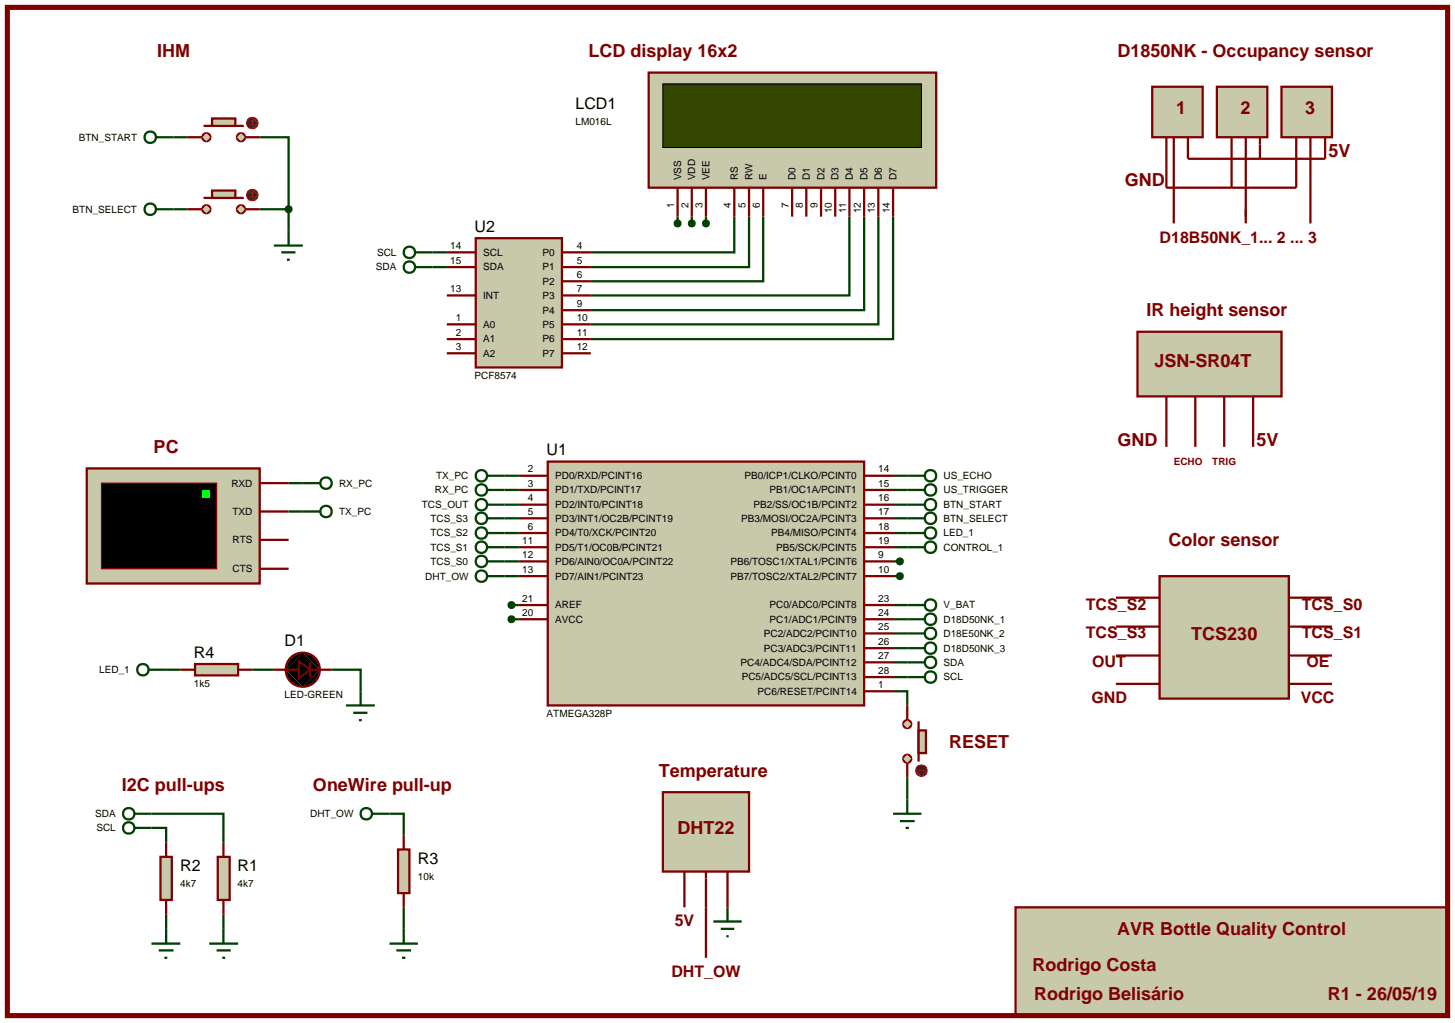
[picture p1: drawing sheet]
<svg xmlns="http://www.w3.org/2000/svg" width="257mm" height="180mm" viewBox="0 0 257 180" stroke-linecap="round" stroke-linejoin="round" font-family="sans-serif">
<g fill="none" stroke="#004000" stroke-width=".4">
<path d="M30.6 24.2h2.5M30.6 36.9h2.5M45.8 24.2h5.1v12.7M45.8 36.9h5.1M50.9 36.9v3.8M119.5 38.2v1.2M122 38.2v1.2M124.5 38.2v1.2M129.5 38.2v6.3h-25.3M132.1 38.2v8.9h-27.9M134.6 38.2v11.4h-30.4M149.8 38.2v13.9h-45.6"/>
<path d="M152.4 38.2v16.5h-48.2M154.9 38.2v19h-50.7M157.5 38.2v21.6h-53.3M76.3 44.5h2.5M76.3 47.1h2.5M50.9 85.2h2.5M50.9 90.2h2.5M89 83.9h2.5M89 86.4h2.5M89 89h2.5M89 91.4h2.5M89 94h2.5"/>
<path d="M89 96.5h2.5M89 99h2.5M157.5 83.9h2.5M157.5 86.4h2.5M157.5 89h2.5M157.5 91.4h2.5M157.5 94h2.5M157.5 96.5h2.5M157.5 99h1.2M29.3 118.1h2.5M44.5 118.1h3.8M58.5 118.1h5.1v3.8"/>
<path d="M89 101.6h2.5M90.2 106.7h1.3M90.2 109.2h1.3M157.5 101.6h1.2M157.5 119.4h2.5M157.5 116.8h2.5M157.5 106.7h2.5M157.5 109.2h2.5M157.5 111.7h2.5M157.5 114.3h2.5M157.5 121.9h2.5v2.5M160 137.1v3.9"/>
<path d="M26.7 146h2.6v2.6M26.7 143.5h12.7v5.1M68.7 143.5h2.5v3.8M71.2 160v3.8M29.3 161.3v2.5M39.4 161.3v2.5"/>
</g>
<path d="M96.6 81.4h55.8v43h-55.8z" fill="#c8c8aa" stroke="#800000" stroke-width=".4"/>
<g fill="none" stroke="#800000" stroke-width=".4">
<path d="M91.5 83.9h5.1M91.5 86.4h5.1M91.5 91.4h5.1M91.5 89h5.1M91.5 99h5.1M91.5 96.5h5.1M91.5 94h5.1M152.4 83.9h5.1M152.4 86.4h5.1M152.4 91.4h5.1M152.4 89h5.1M152.4 99h5.1"/>
<path d="M152.4 96.5h5.1M152.4 94h5.1M91.5 101.6h5.1M91.5 109.2h5.1M91.5 106.7h5.1M152.4 101.6h5.1M152.4 119.4h5.1M152.4 116.8h5.1M152.4 114.3h5.1M152.4 111.7h5.1M152.4 109.2h5.1M152.4 106.7h5.1"/>
<path d="M152.4 121.9h5.1"/>
</g>
<g fill="none" stroke="#004000" stroke-width=".4">
<path d="M85.9 83.9h3.1M85.9 86.4h3.1M85.9 89h3.1M85.9 91.4h3.1M85.9 94h3.1M85.9 96.5h3.1M85.9 99h3.1M85.9 101.6h3.1M160 119.4h3M160 116.8h3"/>
<circle cx="84.9" cy="96.5" r="1.01"/>
<circle cx="84.9" cy="99" r="1.01"/>
<circle cx="84.9" cy="86.4" r="1.01"/>
<circle cx="84.9" cy="89" r="1.01"/>
<circle cx="84.9" cy="94" r="1.01"/>
<circle cx="84.9" cy="91.4" r="1.01"/>
<circle cx="84.9" cy="83.9" r="1.01"/>
<circle cx="84.9" cy="101.6" r="1.01"/>
<circle cx="164.1" cy="116.8" r="1.01"/>
<circle cx="164.1" cy="119.4" r="1.01"/>
</g>
<g fill="#c8c8aa" stroke="#800000" stroke-width=".4">
<path d="M159.5 133.3l.5-.2-.7 .7zM160 133.1a.68 .68 0 0 1 .7 .7zM160 134.5l.7-.7a.68 .68 0 0 1-.7 .7zM159.3 133.8l.7 .7a.68 .68 0 0 1-.7-.7z"/>
<path d="M159.5 127.2l.5-.2-.7 .7zM160 127a.68 .68 0 0 1 .7 .7zM160 128.4l.7-.7a.68 .68 0 0 1-.7 .7zM159.3 127.7l.7 .7a.68 .68 0 0 1-.7-.7z"/>
</g>
<g fill="#c8c8aa">
<path d="M160 133.1l.7 .7-.7 .7-.7-.7z"/>
<path d="M159.3 127.7l.7-.7 .7 .7-.7 .7z"/>
</g>
<path d="M162 127.2v7.1" fill="none" stroke="#800000" stroke-width=".4"/>
<path d="M162 128.8h1.3v4h-1.3z" fill="#c8c8aa" stroke="#800000" stroke-width=".4"/>
<path d="M160 124.4v2.6M160 134.6v2.5" fill="none" stroke="#800000" stroke-width=".4"/>
<path d="M161.8 135.2l.7-.3-1 1zM162.5 134.9a.94 .94 0 0 1 1 1zM163.5 135.9a.94 .94 0 0 1-1 1zM161.5 135.9l1 1a.94 .94 0 0 1-1-1z" fill="#400000" stroke="#f00" stroke-width=".2"/>
<path d="M161.5 135.9l1-1 1 1-1 1z" fill="#400000"/>
<path d="M162 135.9h1M162 135.9l.3 .2M162.3 135.6l-.3 .3M162.8 135.6l.2 .3M163 135.9l-.2 .2" fill="none" stroke="#f00" stroke-width=".2"/>
<g fill="none" stroke="#004000" stroke-width=".4">
<path d="M160 91.4h3M160 94h3M160 96.5h3M160 89h3M160 86.4h3M160 83.9h3M160 106.7h3M157.5 143.5h5M158.7 144.8h2.6M159.7 146h.6M160 141v2.5"/>
<circle cx="164.1" cy="86.4" r="1.01"/>
<circle cx="164.1" cy="89" r="1.01"/>
<circle cx="164.1" cy="83.9" r="1.01"/>
<circle cx="164.1" cy="91.4" r="1.01"/>
<circle cx="164.1" cy="94" r="1.01"/>
<circle cx="164.1" cy="96.5" r="1.01"/>
<circle cx="164.1" cy="106.7" r="1.01"/>
</g>
<path d="M89.9 106.3l.3-.1-.5 .5zM90.2 106.2l.4 .2 .1 .3zM90.7 106.7l-.2 .4-.3 .1zM89.7 106.7l.5 .5-.3-.1z" fill="#004000" stroke="#004000" stroke-width=".4"/>
<path d="M90.2 106.2l.5 .5-.5 .5-.5-.5z" fill="#004000"/>
<path d="M89.9 108.8l.3-.1-.5 .5zM90.2 108.7l.3 .1 .2 .4zM90.7 109.2l-.1 .3-.4 .2zM89.7 109.2l.5 .5-.4-.2z" fill="#004000" stroke="#004000" stroke-width=".4"/>
<path d="M90.2 108.7l.5 .5-.5 .5-.5-.5z" fill="#004000"/>
<path d="M158.3 98.7l.4-.2-.5 .5zM158.7 98.5l.4 .2 .1 .3zM158.7 99.5l.5-.5-.2 .4zM158.2 99l.5 .5-.3-.1z" fill="#004000" stroke="#004000" stroke-width=".4"/>
<path d="M158.2 99l.5-.5 .5 .5-.5 .5z" fill="#004000"/>
<path d="M158.4 101.2l.3-.1-.5 .5zM158.7 101.1l.3 .1 .2 .4zM158.7 102.1l.5-.5-.2 .4zM158.2 101.6l.5 .5-.3-.1z" fill="#004000" stroke="#004000" stroke-width=".4"/>
<path d="M158.7 101.1l.5 .5-.5 .5-.5-.5z" fill="#004000"/>
<g fill="none" stroke="#004000" stroke-width=".4">
<path d="M160 109.2h3M160 111.7h3M160 114.3h3"/>
<circle cx="164.1" cy="109.2" r="1.01"/>
<circle cx="164.1" cy="111.7" r="1.01"/>
<circle cx="164.1" cy="114.3" r="1.01"/>
</g>
<path d="M38.4 151.1h2.1v7.6h-2.1z" fill="#c8c8aa" stroke="#800000" stroke-width=".4"/>
<path d="M39.4 148.6v2.5M39.4 158.7v2.6" fill="none" stroke="#800000" stroke-width=".4"/>
<path d="M28.3 151.1h2v7.6h-2z" fill="#c8c8aa" stroke="#800000" stroke-width=".4"/>
<path d="M29.3 148.6v2.5M29.3 158.7v2.6" fill="none" stroke="#800000" stroke-width=".4"/>
<g fill="none" stroke="#004000" stroke-width=".4">
<path d="M23.7 146h3M23.7 143.5h3M65.6 143.5h3.1M26.7 166.4h5.1M28 167.6h2.6M29 168.9h.5M29.3 163.8v2.6M36.9 166.4h5.1M38.2 167.6h2.5M39.2 168.9h.5M39.4 163.8v2.6"/>
<circle cx="22.7" cy="146" r="1.01"/>
<circle cx="22.7" cy="143.5" r="1.01"/>
<circle cx="64.6" cy="143.5" r="1.01"/>
</g>
<path d="M70.2 149.8h2v7.7h-2z" fill="#c8c8aa" stroke="#800000" stroke-width=".4"/>
<path d="M71.2 147.3v2.5M71.2 157.5v2.5" fill="none" stroke="#800000" stroke-width=".4"/>
<path d="M68.7 166.4h5M69.9 167.6h2.6M70.9 168.9h.6M71.2 163.8v2.6" fill="none" stroke="#004000" stroke-width=".4"/>
<g fill="#c8c8aa" stroke="#800000" stroke-width=".4">
<path d="M42 23.7l.5-.2-.7 .7zM42.5 23.5a.68 .68 0 0 1 .7 .7zM43.2 24.2a.68 .68 0 0 1-.7 .7zM41.8 24.2l.7 .7a.68 .68 0 0 1-.7-.7z"/>
<path d="M35.9 23.7l.5-.2-.7 .7zM36.4 23.5a.68 .68 0 0 1 .7 .7zM37.1 24.2a.68 .68 0 0 1-.7 .7zM35.7 24.2l.7 .7a.68 .68 0 0 1-.7-.7z"/>
</g>
<g fill="#c8c8aa">
<path d="M42.5 23.5l.7 .7-.7 .7-.7-.7z"/>
<path d="M36.4 23.5l.7 .7-.7 .7-.7-.7z"/>
</g>
<path d="M35.9 22.2h7.1" fill="none" stroke="#800000" stroke-width=".4"/>
<path d="M37.4 20.9h4.1v1.3h-4.1z" fill="#c8c8aa" stroke="#800000" stroke-width=".4"/>
<path d="M33.1 24.2h2.5M43.3 24.2h2.5" fill="none" stroke="#800000" stroke-width=".4"/>
<path d="M43.8 21l.7-.3-1 1zM44.5 20.7a.94 .94 0 0 1 1 1zM45.5 21.7a.94 .94 0 0 1-1 1zM43.5 21.7l1 1a.94 .94 0 0 1-1-1z" fill="#400000" stroke="#f00" stroke-width=".2"/>
<path d="M43.5 21.7l1-1 1 1-1 1z" fill="#400000"/>
<path d="M44.3 21.9l.2 .3M44.5 21.2v1M44.5 21.2l-.2 .2M44.5 21.2l.3 .2M44.8 21.9l-.3 .3" fill="none" stroke="#f00" stroke-width=".2"/>
<g fill="#c8c8aa" stroke="#800000" stroke-width=".4">
<path d="M42 36.4l.5-.2-.7 .7zM42.5 36.2a.68 .68 0 0 1 .7 .7zM43.2 36.9a.68 .68 0 0 1-.7 .7zM41.8 36.9l.7 .7a.68 .68 0 0 1-.7-.7z"/>
<path d="M35.9 36.4l.5-.2-.7 .7zM36.4 36.2a.68 .68 0 0 1 .7 .7zM37.1 36.9a.68 .68 0 0 1-.7 .7zM35.7 36.9l.7 .7a.68 .68 0 0 1-.7-.7z"/>
</g>
<g fill="#c8c8aa">
<path d="M42.5 36.2l.7 .7-.7 .7-.7-.7z"/>
<path d="M36.4 36.2l.7 .7-.7 .7-.7-.7z"/>
</g>
<path d="M35.9 34.9h7.1" fill="none" stroke="#800000" stroke-width=".4"/>
<path d="M37.4 33.6h4.1v1.3h-4.1z" fill="#c8c8aa" stroke="#800000" stroke-width=".4"/>
<path d="M33.1 36.9h2.5M43.3 36.9h2.5" fill="none" stroke="#800000" stroke-width=".4"/>
<path d="M43.8 33.7l.7-.3-1 1zM44.5 33.4a.94 .94 0 0 1 1 1zM45.5 34.4a.94 .94 0 0 1-1 1zM43.5 34.4l1 1a.94 .94 0 0 1-1-1z" fill="#400000" stroke="#f00" stroke-width=".2"/>
<path d="M43.5 34.4l1-1 1 1-1 1z" fill="#400000"/>
<path d="M44.3 34.6l.2 .3M44.5 33.9v1M44.5 33.9l-.2 .2M44.5 33.9l.3 .2M44.8 34.6l-.3 .3" fill="none" stroke="#f00" stroke-width=".2"/>
<g fill="none" stroke="#004000" stroke-width=".4">
<path d="M27.5 24.2h3.1M27.5 36.9h3.1M48.3 43.3h5.1M49.6 44.5h2.5M50.6 45.8h.5M50.9 40.7v2.6"/>
<circle cx="26.5" cy="24.2" r="1.01"/>
<circle cx="26.5" cy="36.9" r="1.01"/>
</g>
<path d="M50.5 36.6l.4-.2-.5 .5zM50.9 36.4l.3 .1 .2 .4zM50.9 37.4l.5-.5-.1 .3zM50.4 36.9l.5 .5-.4-.2z" fill="#004000" stroke="#004000" stroke-width=".4"/>
<path d="M50.4 36.9l.5-.5 .5 .5-.5 .5z" fill="#004000"/>
<path d="M179.1 160h76.2v19.1h-76.2z" fill="#c8c8aa" stroke="#800000" stroke-width=".4"/>
<path d="M1.3 1.3h254v177.8h-254z" fill="none" stroke="#800000" stroke-width=".9" stroke-linecap="butt"/>
<path d="M114.4 12.8h50.7v20.3h-50.7z" fill="#c8c8aa" stroke="#800000" stroke-width=".4"/>
<path d="M116.9 14.8h45.6v11.2h-45.6z" fill="#324600" stroke="#000" stroke-width=".2"/>
<g fill="none" stroke="#800000" stroke-width=".4">
<path d="M119.5 33.1v5.1M122 33.1v5.1M124.5 33.1v5.1M129.5 33.1v5.1M132.1 33.1v5.1M134.6 33.1v5.1M139.7 33.1v5.1M142.2 33.1v5.1M144.8 33.1v5.1M147.3 33.1v5.1M149.8 33.1v5.1M152.4 33.1v5.1"/>
<path d="M154.9 33.1v5.1M157.5 33.1v5.1"/>
</g>
<path d="M83.9 42h15.2v22.8h-15.2z" fill="#c8c8aa" stroke="#800000" stroke-width=".4"/>
<g fill="none" stroke="#800000" stroke-width=".4">
<path d="M78.8 44.5h5.1M78.8 47.1h5.1M78.8 52.1h5.1M78.8 57.2h5.1M78.8 59.8h5.1M99.1 44.5h5.1M99.1 47.1h5.1M99.1 52.1h5.1M99.1 57.2h5.1M99.1 59.8h5.1M99.1 49.6h5.1M99.1 54.7h5.1"/>
<path d="M78.8 62.3h5.1M99.1 62.3h5.1"/>
</g>
<g fill="none" stroke="#004000" stroke-width=".4">
<path d="M73.2 44.5h3.1M73.2 47.1h3.1"/>
<circle cx="72.2" cy="47.1" r="1.01"/>
<circle cx="72.2" cy="44.5" r="1.01"/>
</g>
<path d="M119.1 39.1l.4-.2-.5 .5zM119.5 38.9l.3 .1 .2 .4zM119.5 39.9l.5-.5-.2 .4zM119 39.4l.5 .5-.4-.2z" fill="#004000" stroke="#004000" stroke-width=".4"/>
<path d="M119 39.4l.5-.5 .5 .5-.5 .5z" fill="#004000"/>
<path d="M121.6 39.1l.4-.2-.5 .5zM122 38.9l.4 .2 .1 .3zM122.5 39.4l-.2 .4-.3 .1zM121.5 39.4l.5 .5-.3-.1z" fill="#004000" stroke="#004000" stroke-width=".4"/>
<path d="M121.5 39.4l.5-.5 .5 .5-.5 .5z" fill="#004000"/>
<path d="M124.2 39l.3-.1-.5 .5zM124.5 38.9l.3 .1 .2 .4zM124.5 39.9l.5-.5-.2 .4zM124 39.4l.5 .5-.4-.2z" fill="#004000" stroke="#004000" stroke-width=".4"/>
<path d="M124 39.4l.5-.5 .5 .5-.5 .5z" fill="#004000"/>
<path d="M15.3 82.6h30.5v20.3h-30.5z" fill="#c8c8aa" stroke="#800000" stroke-width=".4"/>
<path d="M17.9 85.2h20.3v15.1h-20.3z" fill="#000" stroke="#800000" stroke-width=".2"/>
<path d="M35.6 86.4h1.3v1.3h-1.3z" fill="#0f0"/>
<path d="M45.8 85.2h5.1M45.8 95.2h5.1M45.8 90.2h5.1M45.8 100.3h5.1" fill="none" stroke="#800000" stroke-width=".4"/>
<g fill="none" stroke="#004000" stroke-width=".4">
<path d="M53.4 85.2h3.1M53.4 90.2h3.1"/>
<circle cx="57.5" cy="85.2" r="1.01"/>
<circle cx="57.5" cy="90.2" r="1.01"/>
</g>
<path d="M116.9 139.7h15.2v14h-15.2z" fill="#c8c8aa" stroke="#800000" stroke-width=".4"/>
<path d="M51 116.2a2.97 2.97 0 0 1 2.4-1.1l-3 3 .1-.7zM53.4 115.1a2.95 2.95 0 0 1 3 3zM56.4 118.1a2.95 2.95 0 0 1-3 3zM50.4 118.1l3 3a2.95 2.95 0 0 1-3-3z" fill="#000" stroke="#800000" stroke-width=".4"/>
<path d="M50.4 118.1l3-3 3 3-3 3z" fill="#000"/>
<path d="M54.7 116.8v2.6" fill="none" stroke="#800000" stroke-width=".3"/>
<path d="M48.3 118.1h4.4M54.7 118.1h3.8" fill="none" stroke="#800000" stroke-width=".4"/>
<path d="M52.7 116.6l2 1.5-2 1.5z" fill="#000" stroke="#800000" stroke-width=".3"/>
<path d="M34.4 117.1h7.6v2h-7.6z" fill="#c8c8aa" stroke="#800000" stroke-width=".4"/>
<path d="M31.8 118.1h2.6M42 118.1h2.5M120.7 153.7v6.3M124.5 153.7v15.2M128.3 153.7v6.3" fill="none" stroke="#800000" stroke-width=".4"/>
<g fill="none" stroke="#004000" stroke-width=".4">
<path d="M26.2 118.1h3.1M61 124.4h5.1M62.3 125.7h2.5M63.3 127h.5M63.6 121.9v2.5M128.3 160v2.5M125.8 162.5h5M127.1 163.8h2.4M128.1 165.1h.4"/>
<circle cx="25.2" cy="118.1" r="1.01"/>
</g>
<g fill="#c8c8aa" stroke="#800000" stroke-width=".4">
<path d="M203.2 15.3h8.9v8.9h-8.9z"/>
<path d="M214.6 15.3h8.9v8.9h-8.9z"/>
<path d="M226 15.3h8.9v8.9h-8.9z"/>
</g>
<path d="M205.7 24.2v8.9h22.9v-8.9M207 24.2v15.2M209.5 24.2v3.8h24.2v-3.8M217.2 24.2v8.9M219.7 24.2v15.2M222.2 24.2v3.8M231.1 24.2v15.2" fill="none" stroke="#800000" stroke-width=".4"/>
<g fill="#c8c8aa" stroke="#800000" stroke-width=".4">
<path d="M200.6 58.5h25.4v11.4h-25.4z"/>
<path d="M204.5 101.6h22.8v21.6h-22.8z"/>
</g>
<path d="M205.7 69.9v8.9M210.8 69.9v8.9M215.9 69.9v8.9M221 69.9v8.9M196.8 105.4h7.7M196.8 110.5h7.7M196.8 115.6h7.7M227.3 105.4h7.6M227.3 110.5h7.6M227.3 115.6h7.6M196.8 120.6h7.7M227.3 120.6h7.6" fill="none" stroke="#800000" stroke-width=".4"/>
<g font-size="3.2" fill="#800000">
<text x="27.7" y="10.1">IHM</text>
<text x="103.8" y="10.1">LCD display 16x2</text>
<text x="197.1" y="10.1">D1850NK - Occupancy sensor</text>
<text x="207.4" y="20.2">1</text>
<text x="218.8" y="20.2">2</text>
<text x="230.2" y="20.2">3</text>
<text x="234.3" y="27.8">5V</text>
<text x="198.4" y="32.9">GND</text>
<text x="202.2" y="55.8">IR height sensor</text>
<text x="203.6" y="64.7">JSN-SR04T</text>
<text x="27.1" y="79.9">PC</text>
<text x="197.1" y="78.6">GND</text>
<text x="221.6" y="78.6">5V</text>
<text x="206.1" y="96.3">Color sensor</text>
<text x="210.1" y="112.8">TCS230</text>
<text x="167.4" y="131.9">RESET</text>
<text x="116.2" y="137">Temperature</text>
<text x="21.5" y="139.5">I2C pull-ups</text>
<text x="55.2" y="139.5">OneWire pull-up</text>
<text x="119.5" y="147.1">DHT22</text>
<text x="197" y="164.9">AVR Bottle Quality Control</text>
<text x="182.1" y="171.3">Rodrigo Costa</text>
<text x="182.4" y="176.3">Rodrigo Belisário</text>
<text x="234.2" y="176.3">R1 - 26/05/19</text>
</g>
<g font-size="2.8">
<text x="101.5" y="19.2">LCD1</text>
<text x="83.7" y="40.9">U2</text>
<text x="96.4" y="80.3">U1</text>
<text x="50.2" y="113.9">D1</text>
<text x="34.2" y="116">R4</text>
<text x="31.8" y="153.7">R2</text>
<text x="41.9" y="153.7">R1</text>
<text x="73.7" y="152.4">R3</text>
</g>
<g font-size="2.8" fill="#800000">
<text x="204.5" y="42.9">D18B50NK_1... 2 ... 3</text>
<text x="191.5" y="107.6">TCS_S2</text>
<text x="229.6" y="107.6">TCS_S0</text>
<text x="191.5" y="112.6">TCS_S3</text>
<text x="229.6" y="112.6">TCS_S1</text>
<text x="192.6" y="117.7">OUT</text>
<text x="230.4" y="117.7">OE</text>
<text x="192.5" y="124.1">GND</text>
<text x="229.4" y="124.1">VCC</text>
<text x="119" y="163.4">5V</text>
<text x="118.4" y="172.3">DHT_OW</text>
</g>
<g font-size="1.8">
<text x="101.5" y="22">LM016L</text>
<text x="13.9" y="24.8">BTN_START</text>
<text x="120.1" y="31.8" transform="rotate(-90 120.1 31.8)">VSS</text>
<text x="122.6" y="31.8" transform="rotate(-90 122.6 31.8)">VDD</text>
<text x="125.1" y="31.8" transform="rotate(-90 125.1 31.8)">VEE</text>
<text x="130.1" y="31.8" transform="rotate(-90 130.1 31.8)">RS</text>
<text x="132.7" y="31.8" transform="rotate(-90 132.7 31.8)">RW</text>
<text x="135.2" y="31.8" transform="rotate(-90 135.2 31.8)">E</text>
<text x="140.3" y="31.8" transform="rotate(-90 140.3 31.8)">D0</text>
<text x="142.8" y="31.8" transform="rotate(-90 142.8 31.8)">D1</text>
<text x="145.4" y="31.8" transform="rotate(-90 145.4 31.8)">D2</text>
<text x="147.9" y="31.8" transform="rotate(-90 147.9 31.8)">D3</text>
<text x="150.4" y="31.8" transform="rotate(-90 150.4 31.8)">D4</text>
<text x="153" y="31.8" transform="rotate(-90 153 31.8)">D5</text>
<text x="155.5" y="31.8" transform="rotate(-90 155.5 31.8)">D6</text>
<text x="158.1" y="31.8" transform="rotate(-90 158.1 31.8)">D7</text>
<text x="12.8" y="37.5">BTN_SELECT</text>
<text x="118.9" y="36.6" transform="rotate(-90 118.9 36.6)">1</text>
<text x="121.4" y="36.6" transform="rotate(-90 121.4 36.6)">2</text>
<text x="123.9" y="36.6" transform="rotate(-90 123.9 36.6)">3</text>
<text x="128.9" y="36.6" transform="rotate(-90 128.9 36.6)">4</text>
<text x="131.5" y="36.6" transform="rotate(-90 131.5 36.6)">5</text>
<text x="134" y="36.6" transform="rotate(-90 134 36.6)">6</text>
<text x="139.1" y="36.6" transform="rotate(-90 139.1 36.6)">7</text>
<text x="141.6" y="36.6" transform="rotate(-90 141.6 36.6)">8</text>
<text x="144.2" y="36.6" transform="rotate(-90 144.2 36.6)">9</text>
<text x="146.7" y="37.6" transform="rotate(-90 146.7 37.6)">10</text>
<text x="149.2" y="37.6" transform="rotate(-90 149.2 37.6)">11</text>
<text x="151.8" y="37.6" transform="rotate(-90 151.8 37.6)">12</text>
<text x="154.3" y="37.6" transform="rotate(-90 154.3 37.6)">13</text>
<text x="156.9" y="37.6" transform="rotate(-90 156.9 37.6)">14</text>
<text x="66.3" y="47.7">SDA</text>
<text x="66.5" y="45.1">SCL</text>
<text x="79.4" y="43.9">14</text>
<text x="79.4" y="46.5">15</text>
<text x="85.2" y="45.1">SCL</text>
<text x="85.2" y="47.7">SDA</text>
<text x="95.7" y="45.1">P0</text>
<text x="95.7" y="47.7">P1</text>
<text x="101.7" y="43.9">4</text>
<text x="101.7" y="46.5">5</text>
<text x="79.4" y="51.5">13</text>
<text x="85.2" y="52.7">INT</text>
<text x="95.7" y="50.2">P2</text>
<text x="95.7" y="52.7">P3</text>
<text x="101.7" y="49">6</text>
<text x="101.7" y="51.5">7</text>
<text x="80.4" y="56.6">1</text>
<text x="80.4" y="59.2">2</text>
<text x="85.2" y="57.8">A0</text>
<text x="95.7" y="55.3">P4</text>
<text x="95.7" y="57.8">P5</text>
<text x="101.7" y="54.1">9</text>
<text x="101.7" y="56.6">10</text>
<text x="101.7" y="59.2">11</text>
<text x="80.4" y="61.7">3</text>
<text x="85.2" y="60.4">A1</text>
<text x="85.2" y="62.9">A2</text>
<text x="95.7" y="60.4">P6</text>
<text x="95.7" y="62.9">P7</text>
<text x="101.7" y="61.7">12</text>
<text x="83.7" y="66.9">PCF8574</text>
<text x="93.1" y="83.3">2</text>
<text x="154.9" y="83.3">14</text>
<text x="40.8" y="85.8">RXD</text>
<text x="59.8" y="85.8">RX_PC</text>
<text x="74.4" y="89.6">TCS_OUT</text>
<text x="76.7" y="87">RX_PC</text>
<text x="76.9" y="84.5">TX_PC</text>
<text x="93.1" y="88.4">4</text>
<text x="93.1" y="85.8">3</text>
<text x="97.9" y="89.6">PD2/INT0/PCINT18</text>
<text x="97.9" y="87">PD1/TXD/PCINT17</text>
<text x="97.9" y="84.5">PD0/RXD/PCINT16</text>
<text x="131.3" y="84.5">PB0/ICP1/CLKO/PCINT0</text>
<text x="132.9" y="89.6">PB2/SS/OC1B/PCINT2</text>
<text x="135.7" y="87">PB1/OC1A/PCINT1</text>
<text x="154.9" y="85.8">15</text>
<text x="154.9" y="88.4">16</text>
<text x="166.4" y="89.6">BTN_START</text>
<text x="166.4" y="87">US_TRIGGER</text>
<text x="166.4" y="84.5">US_ECHO</text>
<text x="41" y="95.8">RTS</text>
<text x="41" y="90.8">TXD</text>
<text x="59.8" y="90.8">TX_PC</text>
<text x="75.9" y="92">TCS_S3</text>
<text x="75.9" y="94.6">TCS_S2</text>
<text x="92.1" y="95.9">11</text>
<text x="93.1" y="93.4">6</text>
<text x="93.1" y="90.8">5</text>
<text x="97.9" y="94.6">PD4/T0/XCK/PCINT20</text>
<text x="97.9" y="92">PD3/INT1/OC2B/PCINT19</text>
<text x="130.7" y="92">PB3/MOSI/OC2A/PCINT3</text>
<text x="136" y="94.6">PB4/MISO/PCINT4</text>
<text x="154.9" y="90.8">17</text>
<text x="154.9" y="93.4">18</text>
<text x="154.9" y="95.9">19</text>
<text x="166.4" y="92">BTN_SELECT</text>
<text x="166.4" y="94.6">LED_1</text>
<text x="41" y="100.9">CTS</text>
<text x="75.9" y="97.1">TCS_S1</text>
<text x="75.9" y="99.6">TCS_S0</text>
<text x="92.1" y="98.4">12</text>
<text x="92.1" y="101">13</text>
<text x="97.9" y="99.6">PD6/AIN0/OC0A/PCINT22</text>
<text x="97.9" y="97.1">PD5/T1/OC0B/PCINT21</text>
<text x="128.8" y="99.6">PB6/TOSC1/XTAL1/PCINT6</text>
<text x="136.9" y="97.1">PB5/SCK/PCINT5</text>
<text x="154.9" y="101">10</text>
<text x="154.9" y="98.4">9</text>
<text x="166.4" y="97.1">CONTROL_1</text>
<text x="75" y="102.2">DHT_OW</text>
<text x="92.1" y="106.1">21</text>
<text x="97.9" y="107.3">AREF</text>
<text x="97.9" y="102.2">PD7/AIN1/PCINT23</text>
<text x="128.8" y="102.2">PB7/TOSC2/XTAL2/PCINT7</text>
<text x="135.7" y="107.3">PC0/ADC0/PCINT8</text>
<text x="154.9" y="106.1">23</text>
<text x="166.4" y="107.3">V_BAT</text>
<text x="92.1" y="108.6">20</text>
<text x="97.9" y="109.8">AVCC</text>
<text x="134.7" y="112.3">PC2/ADC2/PCINT10</text>
<text x="135.7" y="109.8">PC1/ADC1/PCINT9</text>
<text x="154.9" y="113.7">26</text>
<text x="154.9" y="111.1">25</text>
<text x="154.9" y="108.6">24</text>
<text x="166.4" y="109.8">D18D50NK_1</text>
<text x="166.4" y="112.3">D18E50NK_2</text>
<text x="17.5" y="118.7">LED_1</text>
<text x="130.6" y="117.4">PC4/ADC4/SDA/PCINT12</text>
<text x="130.8" y="120">PC5/ADC5/SCL/PCINT13</text>
<text x="134.7" y="114.9">PC3/ADC3/PCINT11</text>
<text x="154.9" y="118.8">28</text>
<text x="154.9" y="116.2">27</text>
<text x="166.4" y="120">SCL</text>
<text x="166.4" y="117.4">SDA</text>
<text x="166.4" y="114.9">D18D50NK_3</text>
<text x="34.2" y="121.1">1k5</text>
<text x="50.2" y="123.1">LED-GREEN</text>
<text x="133.6" y="122.5">PC6/RESET/PCINT14</text>
<text x="154.9" y="121.3">1</text>
<text x="96.4" y="126.4">ATMEGA328P</text>
<text x="16.8" y="144.1">SDA</text>
<text x="17" y="146.6">SCL</text>
<text x="54.7" y="144.1">DHT_OW</text>
<text x="73.7" y="155.2">10k</text>
<text x="31.8" y="156.5">4k7</text>
<text x="41.9" y="156.5">4k7</text>
</g>
<g font-size="1.8" fill="#800000">
<text x="207" y="82">ECHO</text>
<text x="213.8" y="82">TRIG</text>
</g>
</svg>
